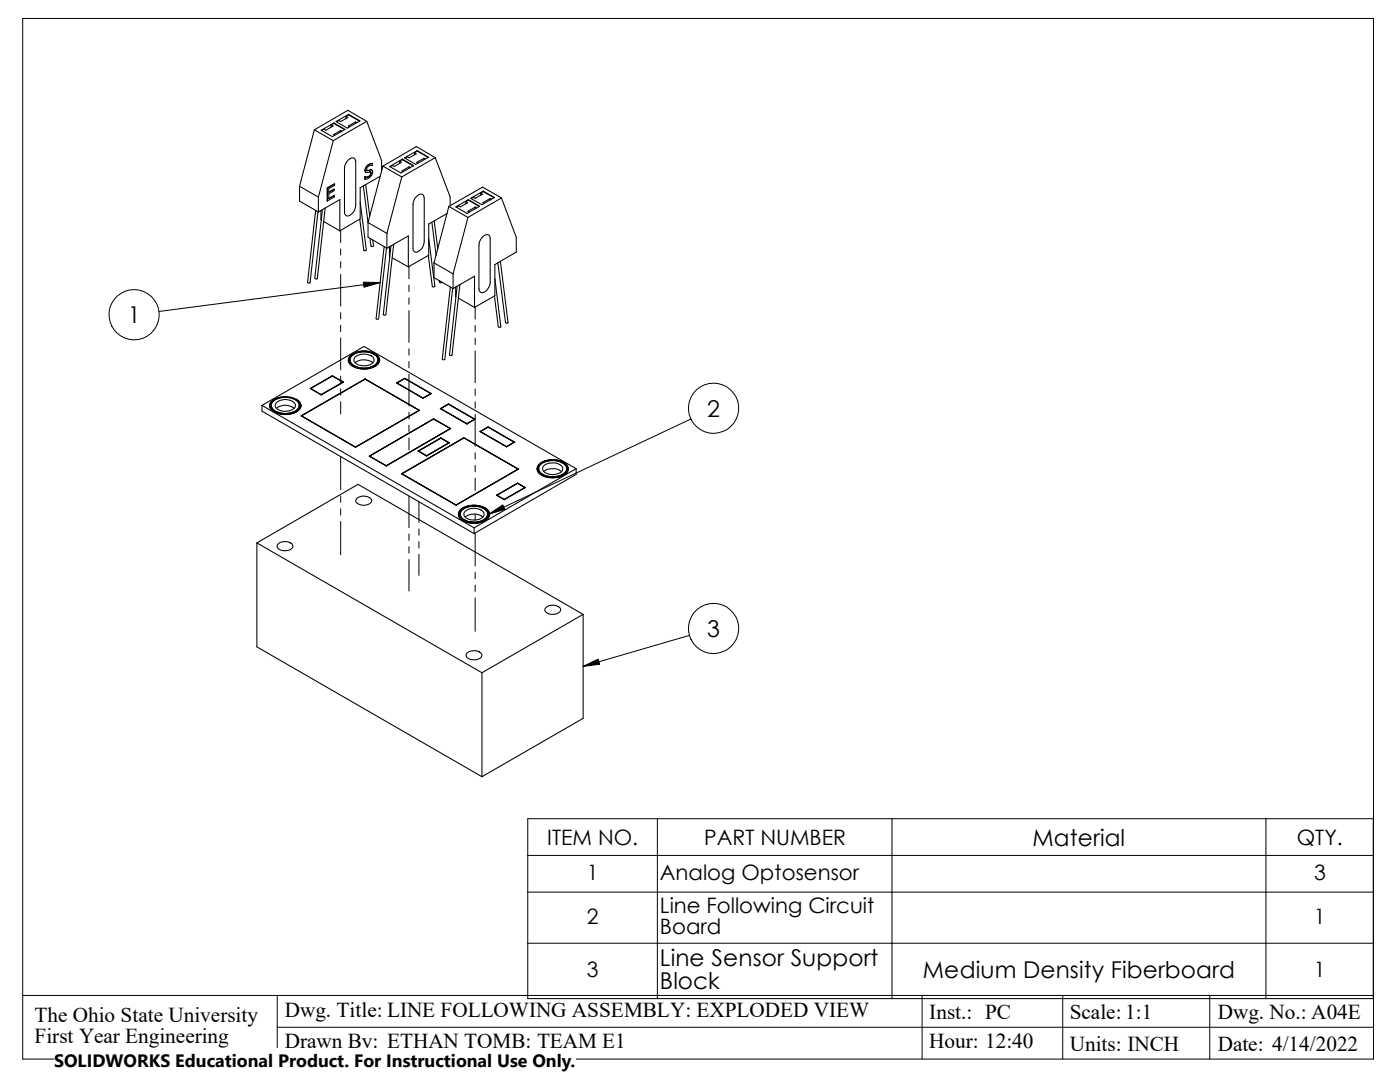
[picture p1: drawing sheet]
<svg xmlns="http://www.w3.org/2000/svg" width="279mm" height="216mm" viewBox="0 0 279 216" stroke-linecap="round" stroke-linejoin="round" font-family="sans-serif">
<g fill="none" stroke="#000" stroke-width=".2">
<path d="M4.5 3.7h269.6v207.6h-269.6zM68 45.9v2.5M68 49.7v1.2M68 52.2v1.3M68 54.7v6.4M75.9 56.4l-44.2 5.7M81.6 53.2v2.4M81.6 56.9v1.3M81.6 59.4v1.3M68 62.4v1.2M68 64.9v1.3M68 67.4v6.4"/>
<path d="M68 75.1v1.2M68 77.6v1.3M81.6 62v6.3M81.6 69.6v1.3M81.6 72.1v1.3M81.6 74.7v6.3M94.8 61.3v2.4M94.8 64.9v1.3M94.8 67.5v1.2M94.8 70v6.4M94.8 77.6v1.3M68 80.1v2.5"/>
<path d="M68 91.1v6.6M68 99v1.2M81.6 82.3v1.3M81.6 84.8v1.3M81.6 87.4v2.4M81.6 99v6.3M94.8 80.2v1.2M94.8 82.7v6.4M94.8 90.3v1.3M94.8 92.9v1.2M94.8 95.4v2.5M137.9 83.6l-40.4 19"/>
<path d="M68 101.5v1.3M68 104.1v6.6M81.6 106.6v1.2M81.6 109.1v1.3M81.6 111.6v6.3M83.6 100.1v4.2M83.6 105.5v1.3M83.6 108.1v1.2M83.6 110.6v4.2M94.8 102.6v1.2M94.8 106.3v6.6M94.8 114.2v1.3"/>
<path d="M94.8 116.8v1.2M94.8 119.3v6.7M137.6 126.8l-21.2 6.2M105.3 163.4h168.8v35.9h-168.8zM105.3 170.7h168.8M105.3 178h168.8M131.2 163.4v35.9M178 163.4v35.9M252.6 163.4v35.9M4.5 198.6h269.6M55.3 198.6v12.7M105.3 188.2h168.8"/>
<path d="M184 198.6v12.7M212.1 198.6v12.7M241.4 198.6v12.7M55.3 205h218.8"/>
<circle cx="26.8" cy="62.8" r="5"/>
<circle cx="142.4" cy="81.5" r="5"/>
<circle cx="142.4" cy="125.4" r="5"/>
</g>
<g fill="none" stroke="#000" stroke-width=".21">
<path d="M59.8 37.2l3.7 2.1M59.8 37.2v2.9l3.7 2.2M62.7 25.9l-2.9 11.3M62.7 25.9l3.8 2.2M63.5 39.3v3M64.1 26l2.5-1.4 2.3 1.2-2.6 1.5zM65.3 37.5v2.6M65.3 37.5h.1M66.1 24.9l.4 .2-1.5 .9-.4-.2-.4 .2M66.1 24.9v.5M66.5 28.1l-3 11.2M66.6 24.6l-.5 .3"/>
<path d="M66.6 24.6l2.2 1.3M66.6 24.6h.1M66.6 37.8h.1M66.7 37.8v.3l-1.1 .6v.9M66.8 36.7v.3l-1.2 .6v.8l1-.6M66.8 36.7l-1.5 .8M66.8 39l-1.2 .6M66.8 39v.3l-1.5 .8M67.1 24.3l2.5-1.5 2.2 1.3-2.5 1.5zM68 26l.2 .2M68 26l-1.5 .9 .3 .1M68 26v.3"/>
<path d="M69 23.2l.4 .3-1.4 .8-.4-.3-.5 .3M69 23.2v.5M69.5 31.9a.79 .79 0 0 1 1.4 0l.1 9.1a2.11 2.11 0 0 1-1.8 2.1l-.4-.4-.1-.4v-8.7a2.62 2.62 0 0 1 .8-1.7zM69.6 22.9l-.6 .3M69.6 22.9l2.2 1.3M69.6 22.8v.1M71 24.3l.2 .2M71 24.3l-1.5 .8 .3 .2M71 24.3v.3M72.5 37.1l.9 7.3M72.9 34l.1 .4M72.9 35.3v.5"/>
<path d="M73 34.4h.4M73 36.8l.8 6.3M73 34.4h.1M73.2 33.8v.2M73.2 33.8v.2h.2M73.2 24.2l3 7.8v2M73.2 24.2l-6.7 3.9M73.2 24.2l-3.8-2.2-6.7 3.9M73.3 34h.1M73.4 34.4l.5-.1 .1 .2M73.4 34l.7-.1a1.05 1.05 0 0 1-.5 1.6l-.7 .3M73.6 32.8a1.5 1.5 0 0 0-.7 1.2"/>
<path d="M73.6 32.9l-.5 .4-.2 .7M73.7 34.3h.3v.2M74 34.5l-.3 .6-.5 .2h-.3M74 34.5a.94 .94 0 0 1-1.1 .8M74.2 34l-.3-.1-.5 .1M74.3 32.6l-.7 .2M74.3 32.6l-.7 .3M74.3 32.6v.4a.92 .92 0 0 0-1.1 .8M75.9 35.2l-4 2.3v6.2l-4.1 2.4M76.4 33.1l3.8 2.2M76.4 33.1l-3 11.3M77.8 33.2l2.5-1.5 2.2 1.4-2.5 1.4z"/>
<path d="M79.8 32.2l.3 .2-1.4 .8-.4-.2-.4 .3M79.8 32.2v.4M80.2 35.3l-3 11.3M80.3 31.9l-.5 .3M80.3 31.9l2.2 1.2M80.3 31.7v.2M80.7 31.5l2.6-1.4 2.2 1.3-2.5 1.4zM81.7 33.3l.2 .1M81.7 33.3l-1.5 .8 .3 .1M81.7 33.3v.3M82.7 30.5l.4 .2-1.4 .8-.4-.2-.5 .3M82.7 30.5v.4"/>
<path d="M82.8 39.5a1.2 1.2 0 0 1 1.7-.6l.2 .6v8.8a2.1 2.1 0 0 1-1.9 2l-.3-.4-.1-.4v-8.7zM83.3 30.1l-.6 .4M83.3 30.1l2.1 1.3M83.3 30.1h.1M84.6 31.6l.3 .1M84.6 31.6l-1.4 .8 .2 .2M84.6 31.6v.3M86.9 31.5l2.9 7.8v1.8M86.9 31.5l-6.7 3.8M86.9 31.5l-3.8-2.2-6.7 3.8M93.5 39.9l-.5 .4M93.5 39.9l2.1 1.3"/>
<path d="M93.5 39.8v.1M93.9 39.6l2.5-1.5 2.3 1.3-2.5 1.5zM95.9 38.5l.4 .2-1.5 .9-.3-.2-.5 .2M95.9 38.5v.4M96.4 38.2l-.5 .3M96.4 38.2l2.2 1.3M96.4 38.1v.1M97.8 39.6l.3 .2M97.8 39.6l-1.4 .9 .2 .1M97.8 39.6v.3M100.1 39.5l2.9 7.9v2.9l-4.2 2.5v6.2l-4.1 2.3M100.1 39.5l-6.7 3.9"/>
<path d="M100.1 39.5l-3.8-2.2-6.7 3.9M63 42l-1.6 14.3 .2 .2 .3-.1 1.6-14.2M63.5 42.3l4.3-2.5v6.3M64.1 42v1.9M64.6 44.2l3.2 1.9M64.9 41.5l-1.6 14.1-.3 .1-.2-.2 1.5-13.7M65.3 40.1h.1M71.9 40.3l1.2 9.6-.2 .1h-.3l-.8-6.3M73.4 44.4l3.8 2.2M73.4 44.4v2.9l3.8 2.2M73.8 47.6l.2 1.5 .2 .1 .3-.1-.1-1.2M76.7 49.2l-1.6 14.4 .1 .1 .4-.1 1.5-14.1"/>
<path d="M77.2 49.5l4.3-2.4v6.2M77.2 46.6v2.9M77.7 49.2l.1 1.9M78.3 51.4l3.2 1.9M78.6 48.7l-1.6 14a.28 .28 0 0 1-.2 .2 .28 .28 0 0 1-.3-.2l1.5-13.6M85.6 47.6l1.2 9.5-.3 .2-.2-.1-.8-6.2M86.2 44.4l.8 6.6M86.6 52.5l3.8 2.2M86.6 52.5v2.9l3.8 2.2M86.7 44.1l.7 5.6M87.7 56l.1 .4 .4-.1M89.2 42.6l-3.6 2.1v6.2l-4.1 2.4"/>
<path d="M89.6 41.2l3.8 2.2M89.6 41.2l-3 11.3M89.9 57.3l-1.6 14.3 .1 .2 .4-.1 1.5-14.2M90.4 57.6l4.3-2.5v6.2M90.4 54.7v2.9M90.9 57.3l.1 1.9M91 41.3l2.5-1.5 2.2 1.3-2.5 1.5zM91.2 57.1l-1.5 13.7M91.5 59.5l3.2 1.8M91.8 56.8l-1.6 14.1-.3 .1-.2-.2M93 40.3l.3 .2-1.4 .8-.4-.2-.4 .2M93 40.3v.4"/>
<path d="M93.4 43.4l-3 11.3M94.8 41.3l.3 .2M94.8 41.3l-1.4 .9 .3 .1M94.8 41.3v.4M96.4 47.2a.76 .76 0 0 1 .9-.4 .76 .76 0 0 1 .5 .8v8.7a2.11 2.11 0 0 1-1.7 2.1l-.3-.1-.2-.7v-8.7a2.4 2.4 0 0 1 .8-1.7zM98.8 55.6l1.1 9.6a.27 .27 0 0 1-.2 .2 .27 .27 0 0 1-.3-.2l-.7-6.1M99.9 52.2l1.5 12.1a.28 .28 0 0 1-.3 .2 .28 .28 0 0 1-.2-.2l-1.5-11.9M54.7 79.6a1.39 1.39 0 0 0-.9 1.5 1.39 1.39 0 0 0 1.2 1.2 4.5 4.5 0 0 0 4.6-.5 1.29 1.29 0 0 0-.5-2.2M54.8 79.7a1.5 1.5 0 0 0-.8 1.3l.1-.1M59 79.7a4.4 4.4 0 0 0-4.5 .3l-.3 .3-.2 .6M59 79.7a1.25 1.25 0 0 1 .8 1.2M59 79.7a1.28 1.28 0 0 1 .8 1.7l.1-.5h-.2a1.94 1.94 0 0 1-1.8 1.5 3.7 3.7 0 0 1-3.6-1l-.1-.5"/>
<path d="M61.9 77.5l2.2 1.3M61.9 77.5h.1M62 77.5l4.3-2.5 2.2 1.2-4.4 2.5zM64.1 78.8h.1M66.3 75h.1M68.5 76.2l-2.2-1.2-4.4 2.5M68.5 76.2l-4.4 2.6M68.5 76.2h.1M69.6 71.8a2.2 2.2 0 0 1 2.1-1.7 3.4 3.4 0 0 1 4 1.5v.2h.1M69.7 71.8h.1M69.8 71.2a1.33 1.33 0 0 0 .9 2 4.4 4.4 0 0 0 4.6-.5l.3-.4 .1-.7M69.8 71.1a4.2 4.2 0 0 1 5.8 .1 1.47 1.47 0 0 1-1.1 2.1 4.5 4.5 0 0 1-4.6-.7 1.13 1.13 0 0 1-.1-1.5z"/>
<path d="M70.3 71a3.9 3.9 0 0 1 5 .3 1.38 1.38 0 0 1-1.2 1.9 3.7 3.7 0 0 1-4.1-.9 1 1 0 0 1 .3-1.3zM70.5 70.7a1.38 1.38 0 0 0-.8 1.2v-.1M70.8 71.3a2.72 2.72 0 0 1 3.8 .2 1.33 1.33 0 0 1-1.6 1.5 2.13 2.13 0 0 1-2.4-1zM72.9 75.6l-12.7 7.4M72.9 75.6l10.8 6.3M72.9 75.6h.1M74.4 72.4a2.96 2.96 0 0 0-3.5 0M74.7 70.7a4 4 0 0 0-4.8 .6l-.2 .5M74.7 70.7a4 4 0 0 0-4.8 .6 1.26 1.26 0 0 0 .8 1.8M74.7 70.7a1.47 1.47 0 0 1 .8 1.1M74.7 70.7a1.22 1.22 0 0 1 .8 1 1.22 1.22 0 0 1-.6 1.2M74.7 70.6a1.28 1.28 0 0 1 .8 1.7l.1-.5h-.2a1.94 1.94 0 0 1-1.8 1.6 3.2 3.2 0 0 1-3.8-1.4l.1-.2"/>
<path d="M75.8 71.8a2.08 2.08 0 0 1-1.9 1.7 3.9 3.9 0 0 1-4.3-1.2v-.5M79.2 76.4h.1M79.2 76.4l5.2 3.1M79.2 76.4l1.6-.9 5.3 3M80.8 75.5l5.2 3-1.6 .9-5.2-3M80.8 75.5l-1.6 .9M80.8 75.5h.1M84.4 79.5h.1M86.1 78.5l-1.7 1M86.1 78.5h.1M52.3 80.9l42.3 24.4M52.3 80.9l20.3-11.8 42.4 24.4"/>
<path d="M52.3 80.9v1.1l42.3 24.5M53.9 80.9h-.1a1.96 1.96 0 0 0 1.7 1.6 4.2 4.2 0 0 0 4.4-1.1l.2-.5M54.1 80.3a1.35 1.35 0 0 0 .9 2 4.7 4.7 0 0 0 4.6-.5l.4-.7v-.4M54.5 80a4.1 4.1 0 0 1 5.2 .3 1.22 1.22 0 0 1-.7 1.8 4.1 4.1 0 0 1-4.8-.7 1.13 1.13 0 0 1 .3-1.4zM54.6 80.1a4 4 0 0 1 4.7 0 1.28 1.28 0 0 1 .3 1.4 1.28 1.28 0 0 1-1.2 .8 3.7 3.7 0 0 1-4.1-.9 1 1 0 0 1 .3-1.3zM55.1 80.4a2.68 2.68 0 0 1 3.8 .2 1.39 1.39 0 0 1-1.6 1.4 2.13 2.13 0 0 1-2.4-1zM55.2 81.5a2.8 2.8 0 0 1 3.5 0M60.1 80.9a2.7 2.7 0 0 0-2.7-1.7 3.4 3.4 0 0 0-3.5 1.4l-.1 .3M60.1 83l10.9 6.2M60.1 83h.1M71 89.2h.1M71.2 99.4a2.17 2.17 0 0 1 3 .3 1.32 1.32 0 0 1-1.7 1.1h-.4a.96 .96 0 0 1-1-1.1z"/>
<path d="M73.7 91h.1M73.7 91l3.4 2M77.1 93h.1M80.1 94.5l10.9 6.3M80.1 94.5h.1M80.2 94.5l12.4-7.1 10.8 6.2-12.4 7.2zM83.4 90h.1M83.4 90l1.7 1M83.7 81.9l-12.7 7.3-10.8-6.2M83.7 81.9l-10.8-6.3-12.8 7.4M83.7 81.9l-12.7 7.3M83.7 81.9h.1"/>
<path d="M85.1 91h.1M86.5 83.6l-12.8 7.4M86.5 83.6l3.4 1.9-12.8 7.4-3.4-1.9M86.5 83.6h.1M87.9 81.5l5.3 3.1M87.9 81.5h.1M88 87.4l-4.5 2.6 1.6 .9M88 87.4l1.6 .9M88 87.4h.1M89.5 80.6l5.2 3.1-1.5 .8M89.5 80.6l5.3 3.1M89.5 80.6l-1.5 .9"/>
<path d="M89.5 80.6l-1.6 .9M89.5 80.6h.1M89.7 88.3l-4.6 2.7M89.7 88.3l-1.7-.9-4.6 2.6M89.7 88.3h.1M89.9 85.5l-12.8 7.5M89.9 85.5h.1M89.9 85.5l-3.4-1.9-12.8 7.4M92.6 87.4h.1M93.2 84.6h.1M94.8 83.7l-1.6 .9M94.8 83.7h.1"/>
<path d="M95.8 86.1l5.3 3.1M95.8 86.1l1.6-.9 5.3 3M95.8 86.1h.1M97.4 85.2l-1.5 .9M97.4 85.2l5.2 3-1.5 .9M97.4 85.2h.1M99.1 98.8l1.5 .9M99.1 98.8h.1M99.2 98.8l1.4 .9M100.6 99.7h.1M101.1 89.2h.1M102.7 88.2l-1.6 1"/>
<path d="M102.7 88.2h.1M103.3 96.4l1.4 .9M103.5 93.6l-10.9-6.3-12.5 7.2M103.5 93.6l-12.5 7.2M103.5 93.6h.1M104.8 97.3l-4.2 2.4M104.8 97.3h.1M104.8 97.3l-1.5-.9-4.2 2.4M107.3 93.5h-.1a1.89 1.89 0 0 0 1.7 1.7 4 4 0 0 0 4.4-1.1l.1-.6M107.5 93.5l-.1 .1M107.7 92.5a4.7 4.7 0 0 1 5.2 0 1.29 1.29 0 0 1-.3 2.2 4.6 4.6 0 0 1-5.1-.4 1.22 1.22 0 0 1 .2-1.8zM107.8 92.5a4.4 4.4 0 0 1 5.4 .4 1.42 1.42 0 0 1-1.1 2.1 4.4 4.4 0 0 1-4.6-.7 1.22 1.22 0 0 1 .3-1.8z"/>
<path d="M107.8 92.6a4.1 4.1 0 0 1 5.2 .4 1.45 1.45 0 0 1-1.2 2 3.8 3.8 0 0 1-4.2-.9 1.06 1.06 0 0 1 .2-1.5zM107.9 92.7a3.8 3.8 0 0 1 5 .3 1.15 1.15 0 0 1-.6 1.7 4 4 0 0 1-4.6-.6 1.12 1.12 0 0 1 .2-1.4zM108.5 93a2.78 2.78 0 0 1 3.8 .3 1.06 1.06 0 0 1-1.1 1.3 2.77 2.77 0 0 1-2.8-.6l-.1-.7zM112.1 94.1a2.96 2.96 0 0 0-3.6 0M112.4 92.3a4.5 4.5 0 0 0-4.6 .3l-.4 .9M112.4 92.3a1.47 1.47 0 0 1 .8 1.2h.1M112.4 92.3a1.28 1.28 0 0 1 .9 1.2 1.28 1.28 0 0 1-.9 1.2 4.6 4.6 0 0 1-4.6-.3 1.21 1.21 0 0 1 .4-2M112.5 92.3a4.5 4.5 0 0 0-5 .5l-.3 .7M112.5 92.3a1.83 1.83 0 0 1 1 1.2M113.1 93.5a1.84 1.84 0 0 1-1.9 1.5l-.6 .1a2.86 2.86 0 0 1-3.1-1.4v-.2M113.2 93.5l-.1 .5M115 93.5l-20.4 11.8"/>
<path d="M115 93.5v1.2l-20.4 11.8M51.3 108.3l20.2-11.7 44.9 26M51.3 108.3l44.9 25.9M51.3 108.3v20.8l44.9 25.9M55.5 108.5a2.05 2.05 0 0 1 2.9 .3 1.25 1.25 0 0 1-1.6 1.1 1.15 1.15 0 0 1-1.5-1.1zM91 100.8h.1M91.5 102.6h.1M91.5 102.6a1.82 1.82 0 0 0 1.7 1.6 4 4 0 0 0 4.4-1.1l.1-.5M91.7 102.6a2.34 2.34 0 0 0 2.6 1.7 3.1 3.1 0 0 0 3.2-1.5v-.2M91.9 102.6a.89 .89 0 0 0 .6 1 3.9 3.9 0 0 0 4.6-.4l.3-.6M92 101.6a4.5 4.5 0 0 1 5.5 .4 1.47 1.47 0 0 1-1.1 2.1 4.6 4.6 0 0 1-4.6-.7 1.27 1.27 0 0 1 .2-1.8zM92.1 101.6a4.4 4.4 0 0 1 5.4 .4 1.47 1.47 0 0 1-1.1 2.1 4.4 4.4 0 0 1-4.6-.7 1.27 1.27 0 0 1 .3-1.8z"/>
<path d="M92.1 101.7a4.3 4.3 0 0 1 5 0 1.21 1.21 0 0 1-.4 2.1 4.1 4.1 0 0 1-4.9-.6 1.04 1.04 0 0 1 .3-1.5zM92.1 101.7a4.1 4.1 0 0 1 5.2 .4 1.4 1.4 0 0 1-1.2 1.9 3.9 3.9 0 0 1-4.2-.8 1.04 1.04 0 0 1 .2-1.5zM92.2 101.9a3.8 3.8 0 0 1 5 .2 1.46 1.46 0 0 1-1.3 1.9 3.4 3.4 0 0 1-4-1.1v-.7zM92.8 102.1a2.72 2.72 0 0 1 3.8 .2 1.33 1.33 0 0 1-1.6 1.5 2.13 2.13 0 0 1-2.4-1.1zM92.8 103.2a2.9 2.9 0 0 1 3.6 0M94.6 105.3v1.2M96.6 101.4a4.5 4.5 0 0 0-4.5 .3l-.4 .9M96.6 101.4a1.47 1.47 0 0 1 .9 1.2h.1M96.8 101.3a1.78 1.78 0 0 1 .9 1.3M96.8 101.3a4.5 4.5 0 0 0-5 .6l-.3 .7M93.3 130.3a2.02 2.02 0 0 1 2.8 .3 1.21 1.21 0 0 1-1.6 1.1 1.15 1.15 0 0 1-1.5-1.2zM96.2 134.2v20.8"/>
<path d="M109 121.2a2.12 2.12 0 0 1 2.9 .3 1.32 1.32 0 0 1-1.7 1.1 1.44 1.44 0 0 1-1.5-.9zM116.4 122.6l-20.2 11.6M116.4 122.6v20.7l-20.2 11.7"/>
</g>
<path d="M72.5 56.3l3.4 .1-3.3 .9zM97.5 102.6l2.8-1.8 .5 .8zM116.4 133l3-1.5 .3 1z" fill="#000" stroke="#000" stroke-width=".2"/>
<path d="M10.8 209.2h104.1v6.7h-104.1z" fill="#fff"/>
<g font-size="4.6">
<text x="25.5" y="64.5">1</text>
<text x="141.1" y="83.2">2</text>
<text x="141.1" y="127.1">3</text>
<text x="206.1" y="168.8">Material</text>
<text x="131.7" y="192.8">Line Sensor Support</text>
<text x="131.7" y="197.3">Block</text>
<text x="184.2" y="195.1">Medium Density Fiberboard</text>
</g>
<g font-size="4.2">
<text x="109.2" y="168.6">ITEM NO.</text>
<text x="140.5" y="168.6">PART NUMBER</text>
<text x="258.8" y="168.6">QTY.</text>
<text x="117.1" y="175.6">1</text>
<text x="131.7" y="175.6">Analog Optosensor</text>
<text x="262.3" y="175.6">3</text>
<text x="117.1" y="184.3">2</text>
<text x="131.7" y="182.2">Line Following Circuit</text>
<text x="262.2" y="184.3">1</text>
<text x="131.7" y="186.4">Board</text>
<text x="117.1" y="194.9">3</text>
<text x="262.2" y="194.9">1</text>
<text x="6.9" y="203.9">The Ohio State University</text>
<text x="56.9" y="202.9">Dwg. Title: LINE FOLLOWING ASSEMBLY: EXPLODED VIEW</text>
<text x="185.5" y="203.2">Inst.: PC</text>
<text x="213.5" y="203.2">Scale: 1:1</text>
<text x="243.1" y="203.2">Dwg. No.: A04E</text>
<text x="6.9" y="208.1">First Year Engineering</text>
<text x="56.9" y="209.2">Drawn By: ETHAN TOMB: TEAM E1</text>
<text x="185.5" y="209.2">Hour: 12:40</text>
<text x="213.5" y="209.6">Units: INCH</text>
<text x="243" y="209.6">Date: 4/14/2022</text>
</g>
<text font-size="3.6" x="10.8" y="213">SOLIDWORKS Educational Product. For Instructional Use Only.</text>
</svg>
